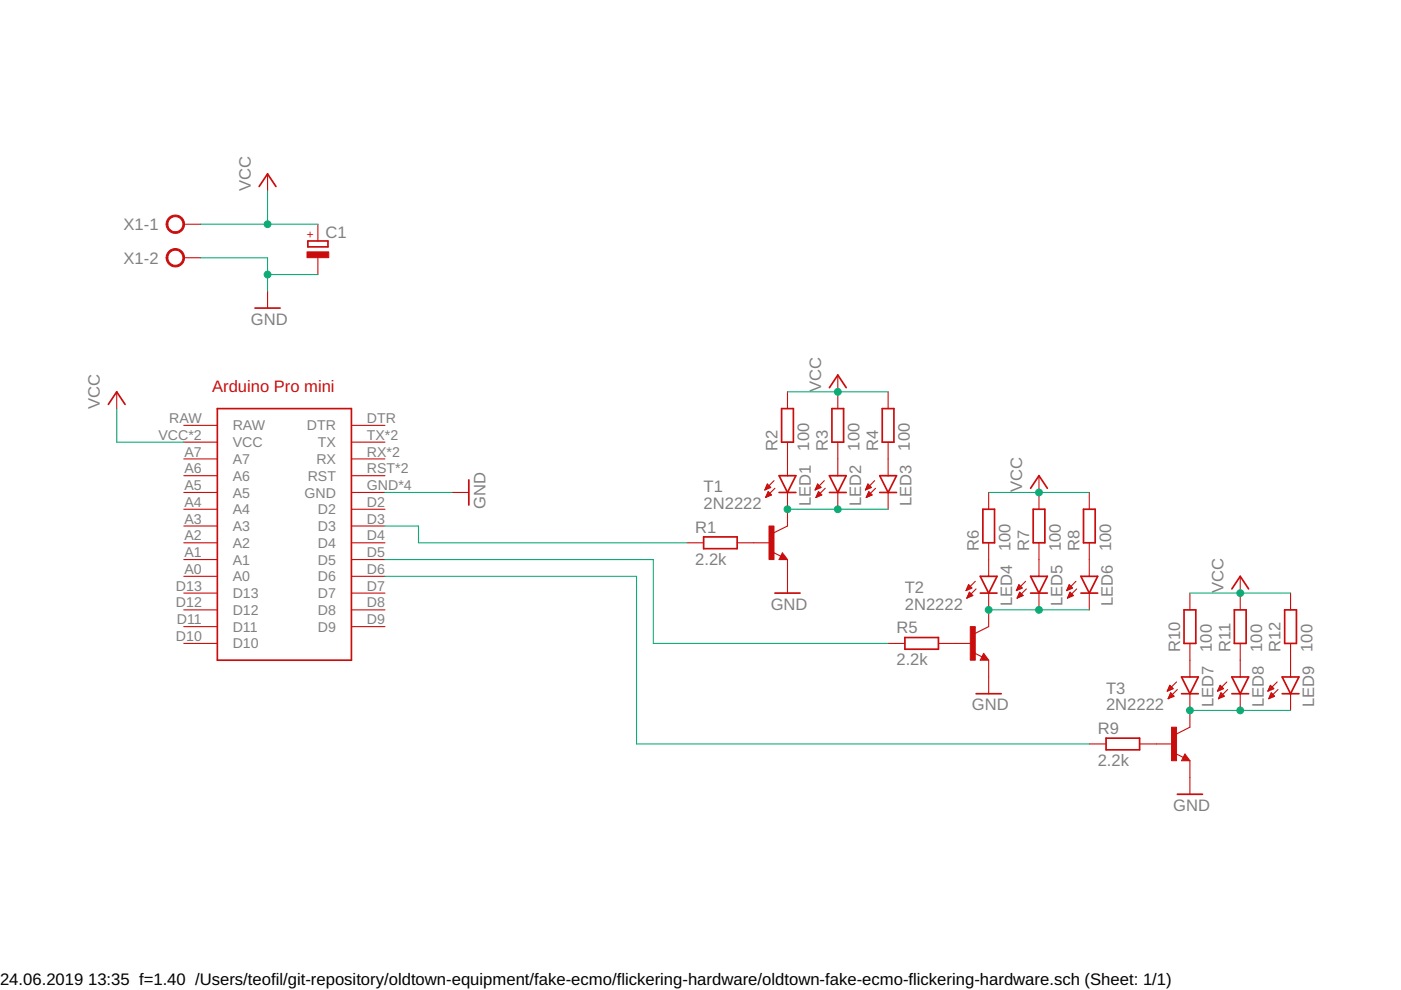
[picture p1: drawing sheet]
<svg xmlns="http://www.w3.org/2000/svg" width="297mm" height="210mm" viewBox="0 0 297 210" stroke-linecap="round" stroke-linejoin="round" font-family="sans-serif">
<g fill="none" stroke="#c90d0c" stroke-width=".36">
<path d="M54.9 39.5l1.8-2.6 1.8 2.6M65.3 51.1h4.2v1.2h-4.2zM54.1 65.3h5.3M23 85.7l1.7-2.6 1.8 2.6M46.1 86.6h28.4v53.4h-28.4zM165.7 86.6h2.5v7.1h-2.5zM175.9 82.2l1.7-2.7 1.8 2.7M176.4 86.6h2.5v7.1h-2.5zM187 86.6h2.5v7.1h-2.5zM99.4 101.7v5.4M149.2 113.8h7.1v2.5h-7.1zM165.2 100.9h3.5l-1.7 3.5z"/>
<path d="M165.2 104.4h3.5M165.9 117.9l.2 .4h-.6l.4-.7 .7 .8h-1.1M175.9 104.4h3.5M175.9 100.9h3.5l-1.8 3.5zM186.5 104.4h3.6M186.5 100.9h3.6l-1.8 3.5zM208.4 108h2.5v7.1h-2.5zM218.5 103.5l1.8-2.6 1.8 2.6M219.1 108h2.4v7.1h-2.4zM229.7 108h2.5v7.1h-2.5zM164.3 125.8h5.3M191.9 135.2h7.1v2.4h-7.1z"/>
<path d="M207.8 125.8h3.6M207.8 122.2h3.6l-1.8 3.6zM208.6 139.3l.1 .3h-.5l.4-.7 .7 .9h-1.1M218.5 125.8h3.6M218.5 122.2h3.6l-1.8 3.6zM229.2 125.8h3.5M229.2 122.2h3.5l-1.8 3.6zM251 129.3h2.5v7.1h-2.5zM261.2 124.9l1.8-2.7 1.7 2.7M261.7 129.3h2.5v7.1h-2.5zM272.4 129.3h2.5v7.1h-2.5zM206.9 147.1h5.4"/>
<path d="M234.5 156.5h7.1v2.5h-7.1zM250.5 147.1h3.6M250.5 143.5h3.6l-1.8 3.6zM261.2 147.1h3.5M261.2 143.5h3.5l-1.7 3.6zM271.8 147.1h3.6M271.8 143.5h3.6l-1.8 3.6zM249.6 168.4h5.4M251.2 160.6l.2 .4h-.5l.3-.8 .7 .9h-1"/>
</g>
<g fill="none" stroke="#c90d0c" stroke-width=".23">
<path d="M56.7 36.9v3.5M39 47.5h3.5M39 54.7h3.5M67.4 47.5v3.6M67.4 54.7v3.5M56.7 61.8v3.5M177.6 79.5v7.1M24.7 83.1v3.5M39 90.2h7.1M39 93.7h7.1M39 97.3h7.1M74.5 90.2h7.1"/>
<path d="M74.5 93.7h7.1M74.5 97.3h7.1M167 83.1v3.5M167 93.7v7.2M177.6 93.7v7.2M188.3 83.1v3.5M188.3 93.7v7.2M39 104.4h7.1M39 108h7.1M39 111.5h7.1M39 115.1h7.1M39 118.6h7.1"/>
<path d="M39 100.9h7.1M74.5 104.4h7.1M74.5 108h7.1M74.5 111.5h7.1M74.5 115.1h7.1M74.5 118.6h7.1M74.5 100.9h7.1M95.8 104.4h3.6M145.6 115.1h3.6M156.3 115.1h7.1M162.2 103.8h.3M162.3 103.6h.6"/>
<path d="M162.4 103.4h.9M162.4 105.4h.2M162.5 103.2h.8M162.5 105.2h.5M162.5 103h.6M162.5 105h.9M162.6 102.8h.3M162.6 104.8h.9M162.7 102.6l.7 .8-1.2 .5zM162.7 102.7h.1M162.7 104.7h.6M162.8 104.5h.3"/>
<path d="M162.8 104.3h.1M162.9 104.2l.7 .7-1.3 .6zM163.8 117.1l1.8 .8M164.1 101.9l-1.9 2M164.3 103.5l-2 2M165.9 117.2l1.1 1.4h-1.8zM167 104.4v7.1l-2.9 1.4M167 118.6v7.2M172.9 103.8h.2M173 103.6h.5M173 103.4h1M173 105.4h.2"/>
<path d="M173.1 103.2h.8M173.1 105.2h.6M173.2 103h.6M173.2 105h.9M173.3 102.8h.3M173.3 104.8h.8M173.4 102.7h.1M173.4 104.7h.6M173.4 102.6l.7 .8-1.3 .5zM173.4 104.5h.4M173.5 104.3h.1M173.5 104.2l.7 .7-1.2 .6z"/>
<path d="M174.8 101.9l-2 2M175 103.5l-2 2M177.6 104.4v3.6M183.5 103.8h.3M183.6 103.6h.6M183.7 103.4h.9M183.7 105.4h.2M183.8 103.2h.8M183.8 105.2h.5M183.9 103h.5M183.9 105h.8M183.9 102.8h.3"/>
<path d="M183.9 104.8h.9M184 102.7h.1M184 104.7h.6M184 102.6l.7 .8-1.2 .5zM184.1 104.5h.3M184.2 104.3h.1M184.2 104.2l.7 .7-1.2 .6zM185.4 101.9l-1.9 2M185.6 103.5l-1.9 2M188.3 104.4v3.6M209.6 104.4v3.6M209.6 115.1v7.1"/>
<path d="M220.3 100.9v7.1M220.3 115.1v7.1M230.9 104.4v3.6M230.9 115.1v7.1M39 122.2h7.1M39 125.8h7.1M39 129.3h7.1M39 132.9h7.1M39 136.4h7.1M74.5 122.2h7.1M74.5 125.8h7.1M74.5 129.3h7.1"/>
<path d="M74.5 132.9h7.1M188.3 136.4h3.6M199 136.4h7.1M204.8 125.2h.1M204.9 125h.4M205 124.8h.8M205 126.8h.1M205.1 124.6h.9M205.1 126.6h.3M205.1 124.5h.7M205.1 126.4h.7M205.2 124.3h.5"/>
<path d="M205.2 126.3h1M205.3 124.1h.2M205.3 126.1h.8M205.4 124l.7 .7-1.3 .5zM205.4 125.9h.5M205.5 125.7h.2M206.2 126.3l-.7-.7-.5 1.2M206.2 126.3l-1.2 .5M206.5 138.4l1.7 .9M206.8 123.3l-2 1.9M206.9 124.9l-1.9 1.9M208.6 138.5l1 1.5h-1.8z"/>
<path d="M209.6 125.8v7.1l-2.8 1.4M209.6 140v7.1M215.5 125.2h.1M215.6 125h.4M215.7 124.8h.7M215.7 126.8h.1M215.7 124.6h1M215.8 126.6h.3M215.8 124.5h.7M215.8 126.4h.7M215.9 124.3h.4M215.9 126.3h1"/>
<path d="M216 124.1h.2M216 126.1h.7M216 124l.7 .7-1.2 .5zM216 125.9h.5M216.1 125.7h.3M216.9 126.3l-.7-.7-.5 1.2M216.9 126.3l-1.2 .5M217.4 123.3l-1.9 1.9M217.6 124.9l-1.9 1.9M220.3 125.8v3.5M226.2 125.2h.1M226.3 125h.4"/>
<path d="M226.3 124.8h.8M226.3 126.8h.1M226.4 124.6h1M226.4 126.6h.4M226.5 124.5h.7M226.5 126.4h.7M226.6 124.3h.4M226.6 126.3h1M226.6 124.1h.2M226.7 126.1h.7M226.7 124l.7 .7-1.2 .5zM226.7 125.9h.5"/>
<path d="M226.8 125.7h.2M226.9 125.6l.7 .7-1.3 .5zM228.1 123.3l-1.9 1.9M228.3 124.9l-2 1.9M230.9 125.8v3.5M252.3 125.8v3.5M252.3 136.4v7.1M263 122.2v7.1M263 136.4v7.1M273.6 125.8v3.5M273.6 136.4v7.1M230.9 157.7h3.6"/>
<path d="M241.6 157.7h7.1M247.5 146.4h.3M247.6 146.2h.6M247.7 146h.9M247.7 148.1h.2M247.8 145.9h.8M247.8 147.9h.5M247.9 145.7h.5M247.9 147.7h.8M247.9 145.5h.3M247.9 147.5h.9M248 145.3h.1"/>
<path d="M248 147.3h.6M248 145.3l.7 .7-1.2 .5zM248.1 147.2h.4M248.2 147h.1M248.2 146.9l.7 .7-1.2 .5zM249.2 159.7l1.7 .9M249.4 144.6l-1.9 1.9M249.6 146.2l-1.9 1.9M251.2 159.9l1.1 1.4h-1.8zM252.3 147.1v7.1l-2.9 1.4M258.2 146.4h.2M258.3 146.2h.6"/>
<path d="M258.4 146h.9M258.4 148.1h.1M258.4 145.9h.9M258.4 147.9h.6M258.5 145.7h.6M258.5 147.7h.9M258.6 145.5h.3M258.6 147.5h.9M258.7 145.3h.1M258.7 147.3h.6M258.7 145.3l.7 .7-1.3 .5zM258.8 147.2h.3"/>
<path d="M258.8 147h.1M258.9 146.9l.7 .7-1.3 .5zM260.1 144.6l-2 1.9M260.3 146.2l-2 1.9M263 147.1v3.5M268.9 146.4h.2M268.9 146.2h.6M269 146h1M269 148.1h.2M269.1 145.9h.8M269.1 147.9h.5M269.2 145.7h.5"/>
<path d="M269.2 147.7h.8M269.3 145.5h.3M269.3 147.5h.9M269.3 145.3h.1M269.3 147.3h.7M269.3 145.3l.8 .7-1.3 .5zM269.4 147.2h.4M269.5 147h.1M269.5 146.9l.7 .7-1.2 .5zM270.8 144.6l-2 1.9M271 146.2l-2 1.9M273.6 147.1v3.5"/>
<path d="M252.3 161.3v7.1"/>
</g>
<g fill="#c90d0c" stroke="#c90d0c" stroke-width=".21">
<path d="M35.9 46a1.96 1.96 0 0 1 3 .7 1.96 1.96 0 0 1-1.3 2.7 1.96 1.96 0 0 1-2.4-1.9h.4a1.6 1.6 0 0 1 2.3-1.4 1.6 1.6 0 0 1 .3 2.7 1.6 1.6 0 0 1-2.6-.9v-.4h-.4a2.05 2.05 0 0 1 .7-1.5z" fill-rule="evenodd"/>
<path d="M35.9 53.1a1.96 1.96 0 0 1 3 .7 1.96 1.96 0 0 1-1.3 2.7 1.96 1.96 0 0 1-2.4-1.8h.4a1.6 1.6 0 0 1 2.3-1.5 1.6 1.6 0 0 1 .3 2.7 1.6 1.6 0 0 1-2.6-.9v-.3h-.4a2.05 2.05 0 0 1 .7-1.6z" fill-rule="evenodd"/>
</g>
<g fill="#c90d0c" stroke="#c90d0c" stroke-width=".21">
<path d="M163 111.5h1.1v7.1h-1.1z"/>
<path d="M205.7 132.9h1.1v7.1h-1.1z"/>
<path d="M248.4 154.2h1v7.1h-1z"/>
<path d="M65.1 53.4h4.6v1.2h-4.6z"/>
</g>
<g fill="none" stroke="#0dab76" stroke-width=".23">
<path d="M42.5 47.5h24.9M42.5 54.7h14.2v7.1M56.7 40.4v7.1M56.7 58.2h10.7M24.7 86.6v7.1h14.3M167 83.1h21.3M81.6 104.4h14.2M81.6 111.5h7.1v3.6h56.9M81.6 118.6h56.9v17.8h49.8M167 108h21.3M209.6 104.4h21.3M81.6 122.2h53.4v35.5h95.9"/>
<path d="M209.6 129.3h21.3M252.3 125.8h21.3M252.3 150.6h21.3"/>
</g>
<g fill="#0dab76" stroke="#0dab76" stroke-width=".21">
<circle cx="56.7" cy="47.5" r=".72"/>
<circle cx="177.6" cy="83.1" r=".72"/>
<circle cx="220.3" cy="104.4" r=".72"/>
<circle cx="263" cy="125.8" r=".72"/>
<circle cx="56.7" cy="58.2" r=".72"/>
<circle cx="167" cy="108" r=".72"/>
<circle cx="177.6" cy="108" r=".72"/>
<circle cx="209.6" cy="129.3" r=".72"/>
<circle cx="220.3" cy="129.3" r=".72"/>
<circle cx="252.3" cy="150.6" r=".72"/>
<circle cx="263" cy="150.6" r=".72"/>
</g>
<g font-size="3.5" fill="#808080">
<text x="53.2" y="40.4" transform="rotate(-90 53.2 40.4)">VCC</text>
<text x="26.2" y="48.8">X1-1</text>
<text x="69" y="50.4">C1</text>
<text x="26.2" y="55.9">X1-2</text>
<text x="53.2" y="68.9">GND</text>
<text x="174.1" y="83.1" transform="rotate(-90 174.1 83.1)">VCC</text>
<text x="21.2" y="86.6" transform="rotate(-90 21.2 86.6)">VCC</text>
<text x="164.9" y="95.5" transform="rotate(-90 164.9 95.5)">R2</text>
<text x="171.6" y="95.5" transform="rotate(-90 171.6 95.5)">100</text>
<text x="175.5" y="95.5" transform="rotate(-90 175.5 95.5)">R3</text>
<text x="182.2" y="95.5" transform="rotate(-90 182.2 95.5)">100</text>
<text x="186.2" y="95.5" transform="rotate(-90 186.2 95.5)">R4</text>
<text x="192.9" y="95.5" transform="rotate(-90 192.9 95.5)">100</text>
<text x="103" y="108" transform="rotate(-90 103 108)">GND</text>
<text x="149.2" y="108">2N2222</text>
<text x="149.2" y="104.4">T1</text>
<text x="171.9" y="107.3" transform="rotate(-90 171.9 107.3)">LED1</text>
<text x="182.6" y="107.3" transform="rotate(-90 182.6 107.3)">LED2</text>
<text x="193.3" y="107.3" transform="rotate(-90 193.3 107.3)">LED3</text>
<text x="216.7" y="104.4" transform="rotate(-90 216.7 104.4)">VCC</text>
<text x="147.4" y="113">R1</text>
<text x="147.4" y="119.7">2.2k</text>
<text x="207.5" y="116.9" transform="rotate(-90 207.5 116.9)">R6</text>
<text x="214.2" y="116.9" transform="rotate(-90 214.2 116.9)">100</text>
<text x="218.2" y="116.9" transform="rotate(-90 218.2 116.9)">R7</text>
<text x="224.9" y="116.9" transform="rotate(-90 224.9 116.9)">100</text>
<text x="228.9" y="116.9" transform="rotate(-90 228.9 116.9)">R8</text>
<text x="235.6" y="116.9" transform="rotate(-90 235.6 116.9)">100</text>
<text x="191.8" y="125.7">T2</text>
<text x="259.4" y="125.7" transform="rotate(-90 259.4 125.7)">VCC</text>
<text x="163.4" y="129.3">GND</text>
<text x="191.8" y="129.3">2N2222</text>
<text x="214.6" y="128.6" transform="rotate(-90 214.6 128.6)">LED4</text>
<text x="225.3" y="128.6" transform="rotate(-90 225.3 128.6)">LED5</text>
<text x="235.9" y="128.6" transform="rotate(-90 235.9 128.6)">LED6</text>
<text x="190.1" y="134.3">R5</text>
<text x="190.1" y="141">2.2k</text>
<text x="250.2" y="138.2" transform="rotate(-90 250.2 138.2)">R10</text>
<text x="256.9" y="138.2" transform="rotate(-90 256.9 138.2)">100</text>
<text x="260.9" y="138.2" transform="rotate(-90 260.9 138.2)">R11</text>
<text x="267.6" y="138.2" transform="rotate(-90 267.6 138.2)">100</text>
<text x="271.5" y="138.2" transform="rotate(-90 271.5 138.2)">R12</text>
<text x="278.2" y="138.2" transform="rotate(-90 278.2 138.2)">100</text>
<text x="234.5" y="147.1">T3</text>
<text x="257.3" y="149.9" transform="rotate(-90 257.3 149.9)">LED7</text>
<text x="267.9" y="149.9" transform="rotate(-90 267.9 149.9)">LED8</text>
<text x="278.6" y="149.9" transform="rotate(-90 278.6 149.9)">LED9</text>
<text x="206.1" y="150.6">GND</text>
<text x="232.7" y="155.6">R9</text>
<text x="234.5" y="150.6">2N2222</text>
<text x="232.7" y="162.4">2.2k</text>
<text x="248.7" y="172">GND</text>
</g>
<text font-size="3.5" fill="#c90d0c" x="45" y="83.1">Arduino Pro mini</text>
<g font-size="3.5">
<text x="0" y="208.9">24.06.2019</text>
<text x="18.7" y="208.9">13:35 f=1.40 /Users/teofil/git-repository/oldtown-equipment/fake-ecmo/flickering-hardware/oldtown-fake-ecmo-flickering-hardware.sch (Sheet: 1/1)</text>
</g>
<g font-size="3" fill="#808080">
<text x="35.9" y="89.7">RAW</text>
<text x="77.8" y="89.7">DTR</text>
<text x="33.6" y="93.3">VCC*2</text>
<text x="49.3" y="94.8">VCC</text>
<text x="49.3" y="91.3">RAW</text>
<text x="65.1" y="91.3">DTR</text>
<text x="67.4" y="94.8">TX</text>
<text x="77.8" y="93.3">TX*2</text>
<text x="39.1" y="96.8">A7</text>
<text x="39.1" y="100.4">A6</text>
<text x="49.3" y="98.4">A7</text>
<text x="49.3" y="101.9">A6</text>
<text x="65.2" y="101.9">RST</text>
<text x="67.1" y="98.4">RX</text>
<text x="77.8" y="96.8">RX*2</text>
<text x="77.8" y="100.4">RST*2</text>
<text x="39.1" y="103.9">A5</text>
<text x="39.1" y="107.5">A4</text>
<text x="49.3" y="105.5">A5</text>
<text x="64.6" y="105.5">GND</text>
<text x="77.8" y="103.9">GND*4</text>
<text x="77.8" y="107.5">D2</text>
<text x="39.1" y="111">A3</text>
<text x="49.3" y="109">A4</text>
<text x="49.3" y="112.6">A3</text>
<text x="67.4" y="109">D2</text>
<text x="67.4" y="112.6">D3</text>
<text x="77.8" y="111">D3</text>
<text x="39.1" y="114.6">A2</text>
<text x="39.1" y="118.1">A1</text>
<text x="49.3" y="116.2">A2</text>
<text x="49.3" y="119.7">A1</text>
<text x="67.4" y="116.1">D4</text>
<text x="67.4" y="119.7">D5</text>
<text x="77.8" y="114.6">D4</text>
<text x="77.8" y="118.1">D5</text>
<text x="37.3" y="125.2">D13</text>
<text x="39.1" y="121.7">A0</text>
<text x="49.3" y="123.3">A0</text>
<text x="67.4" y="123.3">D6</text>
<text x="77.8" y="121.7">D6</text>
<text x="77.8" y="125.2">D7</text>
<text x="37.3" y="128.8">D12</text>
<text x="49.3" y="126.8">D13</text>
<text x="49.3" y="130.4">D12</text>
<text x="67.4" y="126.8">D7</text>
<text x="67.4" y="130.4">D8</text>
<text x="77.8" y="128.8">D8</text>
<text x="37.3" y="135.9">D10</text>
<text x="37.5" y="132.4">D11</text>
<text x="49.3" y="133.9">D11</text>
<text x="49.3" y="137.5">D10</text>
<text x="67.4" y="133.9">D9</text>
<text x="77.8" y="132.4">D9</text>
</g>
<text font-size="2.5" fill="#c90d0c" x="66.6" y="50.5" transform="rotate(-90 66.6 50.5)">+</text>
</svg>
